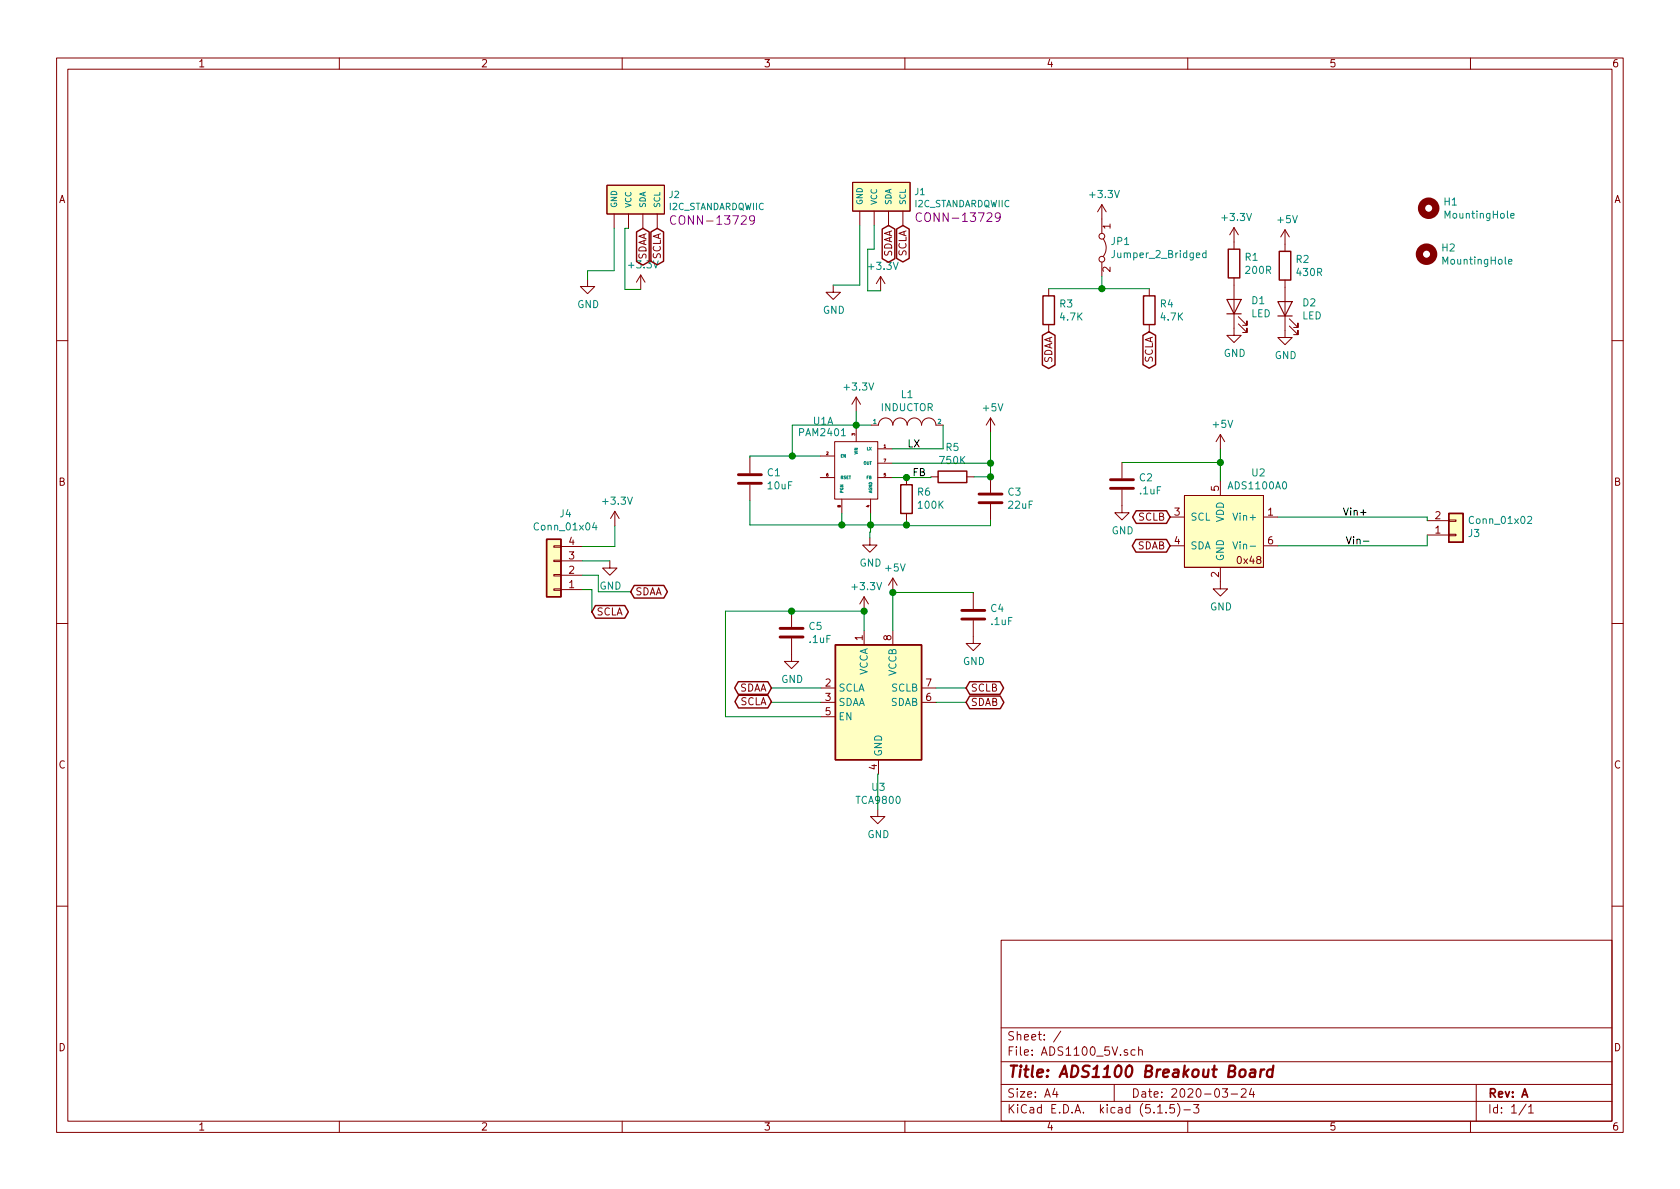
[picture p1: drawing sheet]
<svg xmlns="http://www.w3.org/2000/svg" width="297mm" height="210mm" viewBox="0 0 297 210" stroke-linecap="round" stroke-linejoin="round" font-family="sans-serif">
<g fill="none" stroke="#840000" stroke-width=".18">
<path d="M10 10.3h277v189.9h-277zM12 12.2h273v186.1h-273zM60 10.3v1.9M110 10.3v1.9M160 10.3v1.9M210 10.3v1.9M260 10.3v1.9M107.3 32.8h10.2v5h-10.2zM108.6 37.8v2.6M111.1 37.8v2.6M113.7 37.8v2.6M116.2 37.8v2.6"/>
<path d="M150.7 32.3h10.2v5h-10.2zM152 37.3v2.6M154.6 37.3v2.6M157.1 37.3v2.6M159.6 37.3v2.6M194.8 36.2v5.1M194.8 36.2l-.7 1.3M194.8 36.2l.8 1.3M103.9 49.4v1.3h1.3l-1.3 1.2-1.3-1.2h1.3M113.3 48.6l-.8 1.3M113.3 48.6v2.6M113.3 48.6l.7 1.3"/>
<path d="M147.3 50.4v1.3h1.3l-1.3 1.3-1.3-1.3h1.3M155.7 48.9l-.8 1.3M155.7 48.9v2.5M155.7 48.9l.8 1.3M185.4 51v1.3M185.4 57.4v1.3M194.8 46.3v2.6M195.1 42.3a2.53 2.53 0 0 1 0 3M203.2 51v1.3M203.2 57.4v1.3M218.2 49.1v10.2h1.3l-1.3 1.3-1.3-1.3h1.3M218.2 40.3v3.8"/>
<path d="M218.2 40.3l-.8 1.2M218.2 40.3l.7 1.2M218.9 57.3l1.6 1.5v-.8v.8h-.8M218.9 56l1.6 1.5v-.7v.7h-.8M227.2 49.5v10.2h1.3l-1.3 1.3-1.3-1.3h1.3M227.2 40.6l-.8 1.3M227.2 40.6v3.8M227.2 40.6l.8 1.3M228 57.7l1.5 1.5v-.8v.8h-.8M228 56.4l1.5 1.5v-.8v.8h-.8M10 60.2h2M147.6 78.1h7.6v10.2h-7.6z"/>
<path d="M151.4 70.2l-.8 1.3M151.4 70.2v2.6M151.4 75.6v2.5M151.4 70.2l.7 1.3M154.1 75.2h1.2a1.27 1.27 0 0 1 1.3-1.3 1.27 1.27 0 0 1 1.3 1.3 1.27 1.27 0 0 1 1.2-1.3 1.27 1.27 0 0 1 1.3 1.3 1.27 1.27 0 0 1 1.3-1.3 1.27 1.27 0 0 1 1.2 1.3 1.27 1.27 0 0 1 1.3-1.3 1.27 1.27 0 0 1 1.3 1.3h1.3M155.2 79.4h2.5M175.1 73.9v2.5M175.1 73.9l-.7 1.3M175.1 73.9l.8 1.3M215.8 76.8l-.8 1.3M215.8 76.8v2.6M215.8 76.8l.7 1.3"/>
<path d="M285 60.2h2M97.9 96.5h1.3v.3h-1.3zM97.9 99.1h1.3v.2h-1.3zM99.2 99.2h3.8M99.2 96.6h3.8M107.8 99.2v1.3h1.3l-1.3 1.2-1.2-1.2h1.2M108.7 90.4l-.8 1.3M108.7 90.4v2.6M108.7 90.4l.8 1.3M132.6 80.9v2.8M132.6 85.7v2.8M145 80.6h2.6"/>
<path d="M145 84.4h2.6M148.8 88.3v2.5M153.8 95.1v1.3h1.3l-1.3 1.3-1.3-1.3h1.3M153.9 88.3v2.5M155.2 84.4h2.5M155.2 81.9h2.5M160.3 84.4v1.3M160.3 90.8v1.3M164.6 84.3h1.3M170.9 84.3h1.3M175.1 84.3v2.8M175.1 89.1v2.8"/>
<path d="M198.4 86.6v4.1h1.2l-1.2 1.2-1.3-1.2h1.3M198.4 81.8v2.8M206.9 91.4h2.5M206.9 96.5h2.5M209.4 87.6h14v12.7h-14zM215.8 85.1v2.5M223.4 99.1h.1M223.4 91.4h2.5M223.4 96.5h2.5M252.3 94.6h3.9M252.3 92.1h3.9M256.2 91.9h1.2v.3h-1.2z"/>
<path d="M256.2 94.5h1.2v.2h-1.2zM10 110.3h2M97.9 104.1h1.3v.3h-1.3zM97.9 101.6h1.3v.2h-1.3zM99.2 104.3h3.8M99.2 101.7h3.8M140 112.9v4.1h1.2l-1.2 1.2-1.3-1.2h1.3M140 108.1v2.8M152.8 105.5l-.8 1.3M152.8 105.5v2.6M152.8 111.5v2.5M152.8 105.5l.7 1.3"/>
<path d="M157.9 102.2l-.8 1.3M157.9 102.2v2.6M157.9 111.5v2.5M157.9 102.2l.7 1.3M172.1 109.7v4.1h1.3l-1.3 1.3-1.3-1.3h1.3M172.1 104.9v2.8M215.8 100.3v3.8h1.2l-1.2 1.3-1.3-1.3h1.3M285 110.3h2M145.2 121.7h2.5M145.2 124.2h2.5M145.2 126.7h2.5M155.3 134.4v2.5"/>
<path d="M162.9 121.7h2.6M162.9 124.2h2.6M155.2 143.1v1.3h1.3l-1.3 1.3-1.3-1.3h1.3M10 160.2h2M177 166.3h108v32h-108zM285 160.2h2M60 198.3v1.9M110 198.3v1.9M160 198.3v1.9M177 194.8h108M177 191.8h108M177 187.8h108"/>
<path d="M177 181.8h108M186.5 192.5l-.4 1h1M186.8 193v1M187.6 182.3l-1.3 2M197 191.8v3M200.7 185.7l-.4-.1-.3 .3 .1 .6 .2 .1 .4-.1M201.3 185.7h.1a.37 .37 0 0 1 .6 .1v.8M201.3 185.1v1.5M204.7 196.8h.8M206.2 196.7v.1M207.6 195.3h-.7l-.1 .7 .2-.1 .5 .1 .2 .2-.1 .5-.2 .1-.6-.1M208.2 195.1a1.71 1.71 0 0 1 0 2.3"/>
<path d="M209.3 196.3h1.2M210 198.3v1.9M211 195.3h1l-.5 .6 .4 .1v.7l-.2 .1-.7-.1M216.1 192.5h.9l-.4 .6 .4 .1v.7l-.2 .1-.7-.1M217.7 193.5h1.1M219.5 192.7l.2-.2h.3l.3 .2v.3v.2l-.9 .8h.9M221.3 192.5l-.4 1h.9M221.6 193v1M260 198.3v1.9M261 191.8v6.5M269.8 195.2l-1.2 2M270.3 195.8l.4-.5v1.5"/>
<path d="M270.3 196.8h.8"/>
<circle cx="194.8" cy="45.8" r=".51"/>
<circle cx="194.8" cy="41.8" r=".51"/>
</g>
<path d="M221.1 189.2h.8l-.1 1.2M221.9 189.6l-.6 .1a.41 .41 0 0 0-.4 .3 .41 .41 0 0 0 .3 .4l.6-.1M223 189.1l-.2 1.3M223.5 189.1a.55 .55 0 0 0-.6 .4M225 189.2a.68 .68 0 0 0-.9 .3v.8l.2 .1 .6-.1M225.1 188.4l-.2 2" fill="none" stroke="#840000" stroke-width=".41"/>
<g fill="none" stroke="#840000" stroke-width=".25">
<path d="M112.5 41l1.2-.6 1.1 .6v5.2l-1.1 .7-1.2-.7zM115.1 41l1.1-.6 1.1 .6v5.2l-1.1 .6-1.1-.6zM156 40.5l1.1-.6 1.1 .6v5.2l-1.1 .7-1.1-.7zM158.5 40.5l1.1-.6 1.2 .6v5.2l-1.2 .6-1.1-.6zM184.3 59.3l1.1-.6 1.1 .6v5.2l-1.1 .7-1.1-.7zM184.4 52.3h2v5.1h-2zM202.1 59.3l1.1-.6 1.1 .6v5.2l-1.1 .6-1.1-.6zM202.2 52.3h2v5.1h-2zM217.2 44.1h2v5h-2zM226.2 44.4h2v5.1h-2zM96.6 95.4h2.6v10.1h-2.6zM159.3 85.7h2v5.1h-2z"/>
<path d="M165.9 83.3h5v2h-5zM200.8 95.4h5.4l.7 1.1-.7 1.1h-5.4l-.6-1.1zM200.9 90.3h5.3l.7 1.1-.7 1.2h-5.3l-.6-1.2zM256.2 90.8h2.5v5.1h-2.5zM105.3 107.1h5.2l.6 1.1-.6 1.1h-5.2l-.7-1.1zM112.1 103.5h5.3l.6 1.1-.6 1.2h-5.3l-.6-1.2zM147.7 114h15.2v20.4h-15.2zM130.5 120.5h5.3l.6 1.2-.6 1.1h-5.3l-.6-1.1zM130.6 123h5.2l.6 1.1-.6 1.1h-5.2l-.7-1.1zM171.4 120.5h5.4l.6 1.2-.6 1.1h-5.4l-.6-1.1zM171.4 123.1h5.5l.6 1.1-.6 1.1h-5.5l-.6-1.1z"/>
</g>
<g fill="none" stroke="#840000" stroke-width="1.3">
<circle cx="252.6" cy="36.8" r="1.27"/>
<circle cx="252.2" cy="45" r="1.27"/>
</g>
<path d="M267.1 38.1l.6-.1v-.2l-.4-.1-.2 .2 .1 .6h.5M213.2 44.8l-.3-.1-.3 .3 .2 .5h.4M213.2 44.3v1.3M266.7 46.3l.6-.1v-.3h-.4l-.2 .1 .1 .7h.5M105.1 92.4l-.3 .9h.8M105.4 92.9v.8M218 90.7l.4 1.3 .4-1.3M218 95.8l.4 1.3 .4-1.3M270.1 91.4l.5-.1 .2 .4v.2l-.8 .7h.8" fill="none" stroke="#008484" stroke-width=".18"/>
<path d="M216.9 53h2.6l-1.3 2.5zM216.9 55.5h2.6M225.9 53.3h2.6l-1.3 2.6zM225.9 55.9h2.6" fill="none" stroke="#840000" stroke-width=".2"/>
<g fill="#ffffc2" stroke="#ffffc2" stroke-width=".18">
<path d="M150.7 32.3h10.2v5h-10.2z"/>
<path d="M107.3 32.8h10.2v5h-10.2z"/>
<path d="M96.6 95.4h2.6v10.1h-2.6z"/>
<path d="M147.7 114h15.2v20.4h-15.2z"/>
<path d="M256.2 90.8h2.5v5.1h-2.5z"/>
<path d="M209.4 87.6h14v12.7h-14z"/>
</g>
<path d="M119.5 38.3a.62 .62 0 0 0-.8 0 .62 .62 0 0 0-.2 .7 .56 .56 0 0 0 .3 .6 .56 .56 0 0 0 .7-.1M133.4 38.8l-.1 .1a.48 .48 0 0 1-.7 0v-.6l.2-.2 .5 .2a1.36 1.36 0 0 1-.2 1.3l-.4 .1M162.9 37.8a.62 .62 0 0 0-.7 0 .62 .62 0 0 0-.2 .7 .56 .56 0 0 0 .3 .6 .56 .56 0 0 0 .6-.1M176.8 38.3v.1a.48 .48 0 0 1-.8 0v-.6l.3-.2 .5 .2a1.36 1.36 0 0 1-.2 1.3l-.5 .1" fill="none" stroke="#840084" stroke-width=".18"/>
<path d="M130.6 85.5h4M130.6 83.9h4M173.1 88.9h4.1M173.1 87.4h4.1M196.3 86.4h4.1M196.3 84.8h4.1M137.9 112.6h4.1M137.9 111.1h4.1M170.1 109.5h4M170.1 107.9h4" fill="none" stroke="#840000" stroke-width=".51"/>
<g fill="none" stroke="#008400" stroke-width=".18">
<path d="M152 39.9v10.5h-4.7M154.6 39.9v4.2h-1.2v7.3h2.3M108.6 40.4v7.5h-4.7v1.5M111.1 40.4h-.6v10.8h2.8M185.4 51h17.8M194.8 48.9v2.1M151.4 72.8v2.8M154.1 75.2h-14v5.4M166.8 75.2v4.2h-9.1M175.1 76.4v7.9h-2.9M215.8 79.4v5.7M103 99.2h4.8"/>
<path d="M108.7 93v3.6h-5.7M132.6 88.5v4.3h27.7M145 80.6h-12.4v.3M148.8 90.8v2M153.9 90.8v3.3h-.1v1M157.7 81.9h17.4M164.6 84.3v.1h-6.9M175.1 91.9v1.1h-14.8v-.9M198.4 81.8h17.4M225.9 91.4h26.4v.7M252.3 94.6v1.9h-26.4M103 104.3h1.6v3.9"/>
<path d="M103 101.7h2.8v2.9h5.7M152.8 111.5v-3.4h-24.5v18.6h16.9M172.1 104.9v-.1h-14.2v6.7M136.4 124.1v.1h8.8M136.4 121.7h8.8M155.3 136.9h-.1v6.2M165.5 124.2h5.3M165.5 121.7h5.3"/>
</g>
<path d="M240.6 90.6h.9M241.1 95.7h.9" fill="none" stroke="#000" stroke-width=".18"/>
<g fill="#008400" stroke="#008400" stroke-width=".25">
<circle cx="140" cy="108.1" r=".51"/>
<circle cx="194.8" cy="51" r=".51"/>
<circle cx="152.8" cy="108.1" r=".51"/>
<circle cx="157.9" cy="104.8" r=".51"/>
<circle cx="148.8" cy="92.8" r=".51"/>
<circle cx="160.3" cy="92.8" r=".51"/>
<circle cx="175.1" cy="84.3" r=".51"/>
<circle cx="215.8" cy="81.8" r=".51"/>
<circle cx="140.1" cy="80.6" r=".51"/>
<circle cx="175.1" cy="81.9" r=".51"/>
<circle cx="151.4" cy="75.2" r=".51"/>
<circle cx="153.9" cy="92.8" r=".51"/>
<circle cx="160.3" cy="84.4" r=".51"/>
</g>
<text font-size="2.8" fill="#840000" x="178" y="190.5">Title: ADS1100 Breakout Board</text>
<g font-size="2.1" fill="#840084">
<text x="119.6" y="39.7">CONN-13729</text>
<text x="163" y="39.2">CONN-13729</text>
</g>
<g font-size="2.1" fill="#840000">
<text x="178" y="184">Sheet: /</text>
<text x="178" y="186.7">File: ADS1100_5V.sch</text>
<text x="178" y="196.9">KiCad E.D.A. kicad (5.1.5)-3</text>
<text x="178" y="194.1">Size: A4</text>
<text x="200" y="194.1">Date: 2020-03-24</text>
<text x="263" y="194.1">Rev: A</text>
<text x="263" y="196.9">Id: 1/1</text>
</g>
<g font-size="1.8" fill="#840000">
<text x="35" y="11.9">1</text>
<text x="85" y="11.9">2</text>
<text x="135" y="11.9">3</text>
<text x="185" y="11.9">4</text>
<text x="235" y="11.9">5</text>
<text x="285" y="11.9">6</text>
<text x="10.4" y="35.9">A</text>
<text x="285.4" y="35.9">A</text>
<text x="196.3" y="40.5" transform="rotate(-90 196.3 40.5)">1</text>
<text x="114.3" y="46.2" transform="rotate(-90 114.3 46.2)">SDAA</text>
<text x="116.8" y="46" transform="rotate(-90 116.8 46)">SCLA</text>
<text x="157.7" y="45.7" transform="rotate(-90 157.7 45.7)">SDAA</text>
<text x="160.3" y="45.5" transform="rotate(-90 160.3 45.5)">SCLA</text>
<text x="196.3" y="48.1" transform="rotate(-90 196.3 48.1)">2</text>
<text x="186.1" y="64.5" transform="rotate(-90 186.1 64.5)">SDAA</text>
<text x="203.8" y="64.3" transform="rotate(-90 203.8 64.3)">SCLA</text>
<text x="10.4" y="85.9">B</text>
<text x="215.5" y="86.8" transform="rotate(-90 215.5 86.8)">5</text>
<text x="285.4" y="85.9">B</text>
<text x="201.3" y="92.1">SCLB</text>
<text x="207.7" y="91.2">3</text>
<text x="224.2" y="91.2">1</text>
<text x="253.8" y="94.4">1</text>
<text x="253.8" y="91.8">2</text>
<text x="100.6" y="101.5">2</text>
<text x="100.6" y="98.9">3</text>
<text x="100.6" y="96.4">4</text>
<text x="201.1" y="97.1">SDAB</text>
<text x="207.7" y="96.3">4</text>
<text x="218.9" y="99.7">0x48</text>
<text x="224.2" y="96.3">6</text>
<text x="100.6" y="104">1</text>
<text x="112.3" y="105.3">SDAA</text>
<text x="215.5" y="102.1" transform="rotate(-90 215.5 102.1)">2</text>
<text x="105.4" y="108.8">SCLA</text>
<text x="152.5" y="113.3" transform="rotate(-90 152.5 113.3)">1</text>
<text x="157.6" y="113.3" transform="rotate(-90 157.6 113.3)">8</text>
<text x="130.6" y="122.3">SDAA</text>
<text x="130.8" y="124.7">SCLA</text>
<text x="145.9" y="121.4">2</text>
<text x="145.9" y="123.9">3</text>
<text x="163.7" y="123.9">6</text>
<text x="163.7" y="121.4">7</text>
<text x="171.6" y="122.3">SCLB</text>
<text x="171.6" y="124.8">SDAB</text>
<text x="145.9" y="126.5">5</text>
<text x="10.4" y="135.9">C</text>
<text x="155.1" y="136.1" transform="rotate(-90 155.1 136.1)">4</text>
<text x="285.4" y="135.9">C</text>
<text x="10.4" y="185.9">D</text>
<text x="285.4" y="185.9">D</text>
<text x="35" y="199.9">1</text>
<text x="85" y="199.9">2</text>
<text x="135" y="199.9">3</text>
<text x="185" y="199.9">4</text>
<text x="235" y="199.9">5</text>
<text x="285" y="199.9">6</text>
</g>
<g font-size="1.8" fill="#008484">
<text x="192.9" y="35">+3.3V</text>
<text x="216.2" y="39.1">+3.3V</text>
<text x="226" y="39.5">+5V</text>
<text x="255.4" y="36.3">H1</text>
<text x="255.7" y="38.7">MountingHole</text>
<text x="111.3" y="47.5">+3.3V</text>
<text x="153.7" y="47.7">+3.3V</text>
<text x="196.5" y="43.3">JP1</text>
<text x="197" y="45.6">Jumper_2_Bridged</text>
<text x="220.2" y="46.1">R1</text>
<text x="229.2" y="46.5">R2</text>
<text x="255" y="44.5">H2</text>
<text x="255.3" y="46.8">MountingHole</text>
<text x="220.4" y="48.4">200R</text>
<text x="221.4" y="53.8">D1</text>
<text x="229.4" y="48.8">430R</text>
<text x="102.1" y="54.5">GND</text>
<text x="145.5" y="55.5">GND</text>
<text x="187.4" y="54.4">R3</text>
<text x="187.6" y="56.7">4.7K</text>
<text x="205.2" y="54.4">R4</text>
<text x="205.3" y="56.7">4.7K</text>
<text x="221.2" y="56.1">LED</text>
<text x="230.2" y="56.5">LED</text>
<text x="230.4" y="54.2">D2</text>
<text x="216.4" y="63.1">GND</text>
<text x="225.4" y="63.5">GND</text>
<text x="149.4" y="69.1">+3.3V</text>
<text x="159.4" y="70.4">L1</text>
<text x="141.5" y="77.1">PAM2401</text>
<text x="143.8" y="75.1">U1A</text>
<text x="155.8" y="72.7">INDUCTOR</text>
<text x="173.9" y="72.7">+5V</text>
<text x="214.6" y="75.7">+5V</text>
<text x="166.3" y="82.1">750K</text>
<text x="167.3" y="79.8">R5</text>
<text x="106.8" y="89.2">+3.3V</text>
<text x="135.7" y="84.2">C1</text>
<text x="135.8" y="86.5">10uF</text>
<text x="162.3" y="87.6">R6</text>
<text x="162.5" y="90">100K</text>
<text x="178.3" y="87.6">C3</text>
<text x="178.4" y="90">22uF</text>
<text x="201.5" y="85.1">C2</text>
<text x="201.6" y="87.4">.1uF</text>
<text x="217.4" y="86.5">ADS1100A0</text>
<text x="221.4" y="84.2">U2</text>
<text x="94.8" y="93.8">Conn_01x04</text>
<text x="99" y="91.5">J4</text>
<text x="196.5" y="94.5">GND</text>
<text x="210.4" y="92.1">SCL</text>
<text x="216.4" y="92.4" transform="rotate(-90 216.4 92.4)">VDD</text>
<text x="218.6" y="92.1">Vin+</text>
<text x="259.7" y="95">J3</text>
<text x="260.1" y="92.7">Conn_01x02</text>
<text x="152" y="100.2">GND</text>
<text x="156.6" y="101.1">+5V</text>
<text x="210.4" y="97.1">SDA</text>
<text x="216.4" y="99.3" transform="rotate(-90 216.4 99.3)">GND</text>
<text x="219" y="97.1">Vin-</text>
<text x="106" y="104.3">GND</text>
<text x="150.8" y="104.4">+3.3V</text>
<text x="213.9" y="107.9">GND</text>
<text x="143.1" y="111.4">C5</text>
<text x="143.2" y="113.7">.1uF</text>
<text x="175.2" y="108.2">C4</text>
<text x="175.3" y="110.5">.1uF</text>
<text x="153.4" y="119.6" transform="rotate(-90 153.4 119.6)">VCCA</text>
<text x="158.5" y="119.6" transform="rotate(-90 158.5 119.6)">VCCB</text>
<text x="170.3" y="117.6">GND</text>
<text x="138.1" y="120.8">GND</text>
<text x="148.2" y="122.3">SCLA</text>
<text x="148.2" y="124.8">SDAA</text>
<text x="157.4" y="124.8">SDAB</text>
<text x="157.6" y="122.3">SCLB</text>
<text x="148.2" y="127.4">EN</text>
<text x="156" y="133.9" transform="rotate(-90 156 133.9)">GND</text>
<text x="151.5" y="142.2">TCA9800</text>
<text x="154.2" y="139.8">U3</text>
<text x="153.4" y="148.2">GND</text>
</g>
<g font-size="1.8">
<text x="160.4" y="79.1">LX</text>
<text x="161.3" y="84.2">FB</text>
<text x="237.4" y="91.2">Vin+</text>
<text x="237.9" y="96.3">Vin-</text>
</g>
<g font-size="1.6" fill="#008484">
<text x="118.3" y="35">J2</text>
<text x="161.8" y="34.5">J1</text>
<text x="118.2" y="37.1">I2C_STANDARDQWIIC</text>
<text x="161.6" y="36.6">I2C_STANDARDQWIIC</text>
</g>
<g font-size="1.4" fill="#008484">
<text x="109.1" y="36.8" transform="rotate(-90 109.1 36.8)">GND</text>
<text x="111.6" y="36.8" transform="rotate(-90 111.6 36.8)">VCC</text>
<text x="114.2" y="36.8" transform="rotate(-90 114.2 36.8)">SDA</text>
<text x="116.7" y="36.8" transform="rotate(-90 116.7 36.8)">SCL</text>
<text x="152.5" y="36.3" transform="rotate(-90 152.5 36.3)">GND</text>
<text x="155.1" y="36.3" transform="rotate(-90 155.1 36.3)">VCC</text>
<text x="157.6" y="36.3" transform="rotate(-90 157.6 36.3)">SDA</text>
<text x="160.1" y="36.3" transform="rotate(-90 160.1 36.3)">SCL</text>
</g>
<g font-size="1.1" fill="#008484">
<text x="154.4" y="74.9">1</text>
<text x="165.8" y="74.9">2</text>
</g>
<g font-size=".7" fill="#840000">
<text x="151.2" y="77" transform="rotate(-90 151.2 77)">3</text>
<text x="146.1" y="80.4">2</text>
<text x="156.3" y="79.2">1</text>
<text x="156.3" y="81.7">7</text>
<text x="146.1" y="84.2">6</text>
<text x="148.6" y="89.7" transform="rotate(-90 148.6 89.7)">8</text>
<text x="153.7" y="89.7" transform="rotate(-90 153.7 89.7)">4</text>
<text x="156.3" y="84.2">5</text>
</g>
<g font-size=".7" fill="#008484">
<text x="148.6" y="80.9">EN</text>
<text x="151.6" y="80.3" transform="rotate(-90 151.6 80.3)">VIN</text>
<text x="152.7" y="82.2">OUT</text>
<text x="153.3" y="79.6">LX</text>
<text x="148.6" y="84.7">RSET</text>
<text x="149.1" y="87.2" transform="rotate(-90 149.1 87.2)">PGN</text>
<text x="153.2" y="84.7">FB</text>
<text x="154.2" y="87.2" transform="rotate(-90 154.2 87.2)">AGND</text>
</g>
</svg>
